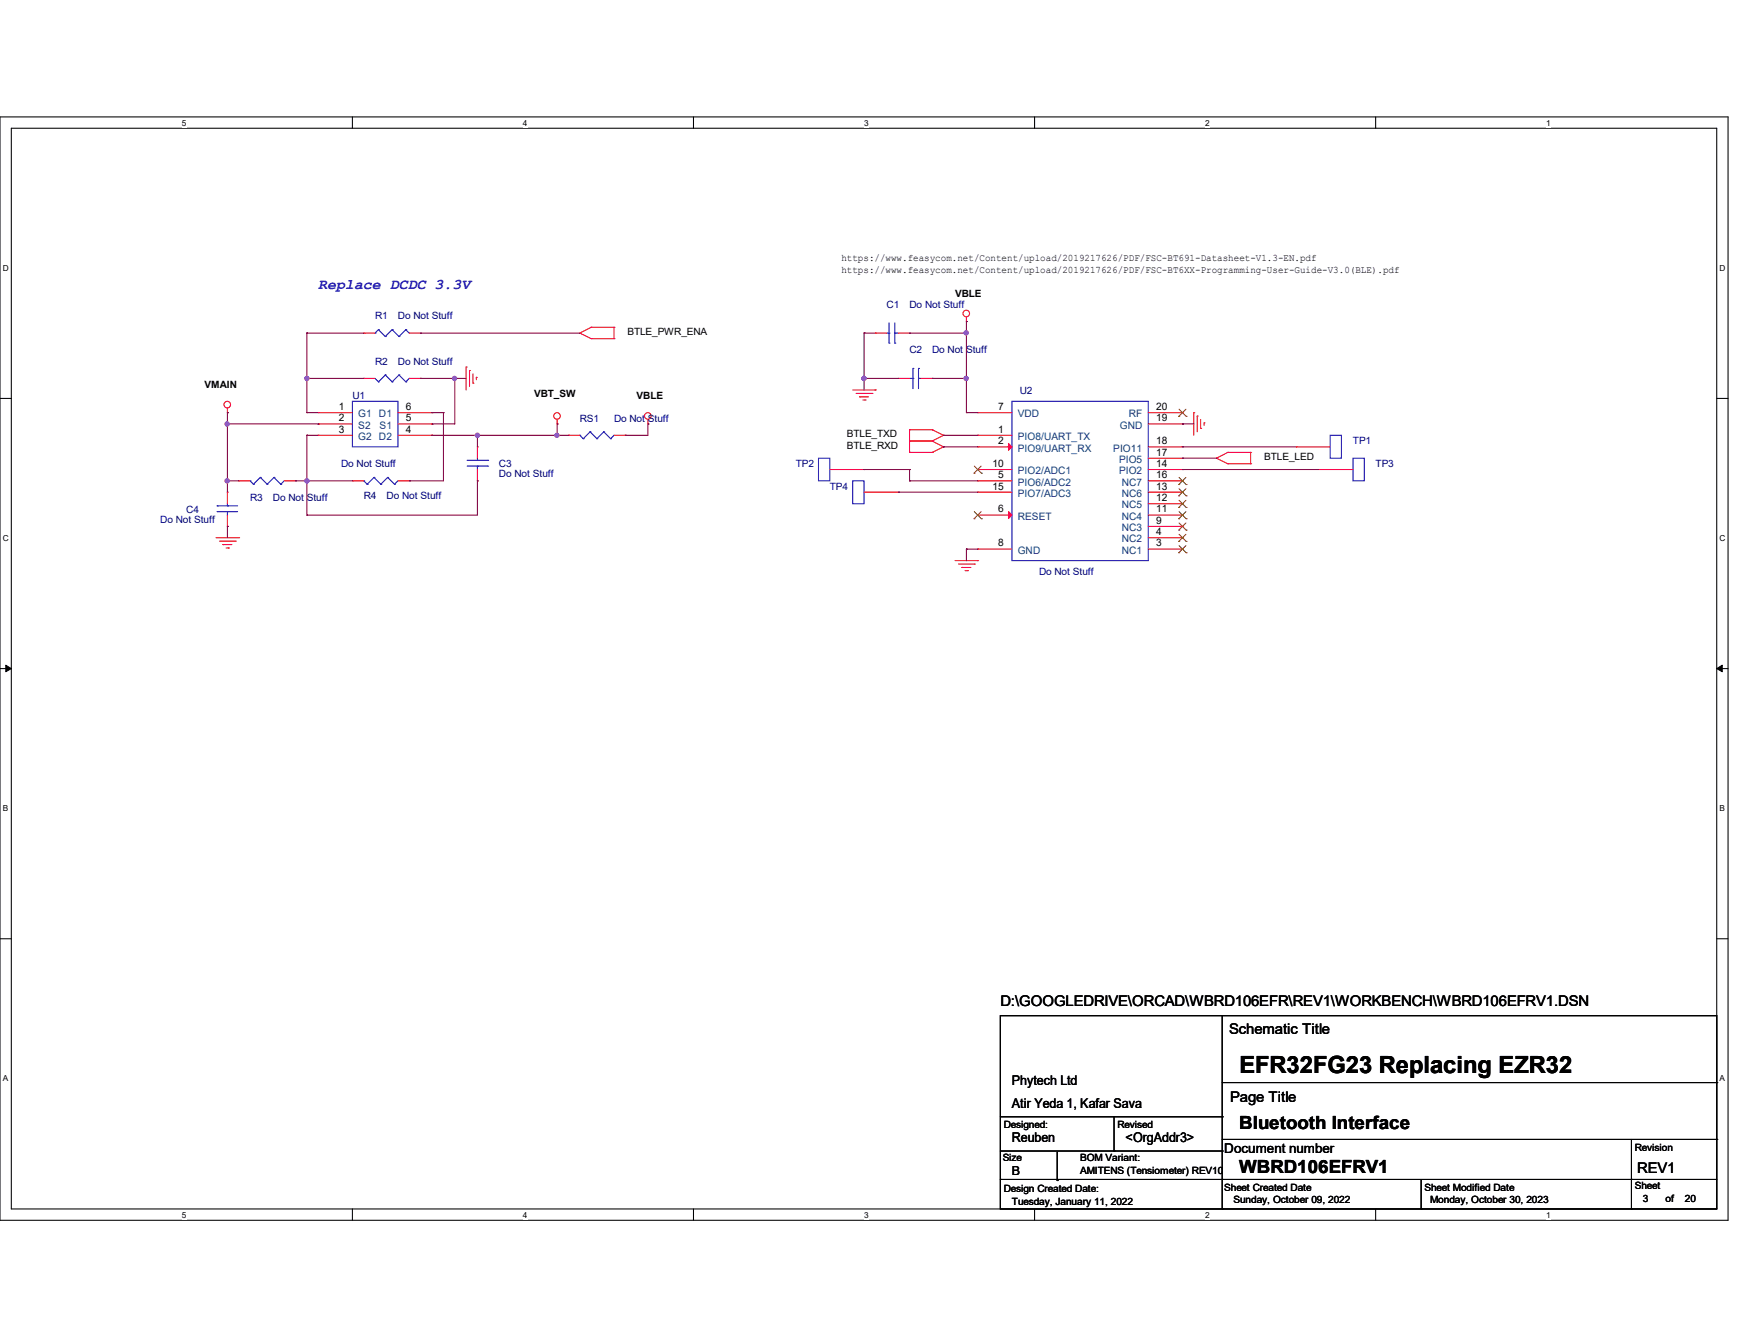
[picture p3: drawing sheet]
<svg xmlns="http://www.w3.org/2000/svg" width="279mm" height="216mm" viewBox="0 0 279 216" stroke-linecap="round" stroke-linejoin="round" font-family="sans-serif">
<path d="M0 18.8h278v177.4h-278zM1.8 20.6h274.3v173.8h-274.3z" fill="none" stroke="#000" stroke-width=".17"/>
<g fill="#fff">
<path d="M29.3 19h.7v1.5h-.7z"/>
<path d="M29.3 194.6h.7v1.4h-.7z"/>
</g>
<path d="M56.7 18.8v1.8M56.7 194.4v1.8" fill="none" stroke="#000" stroke-width=".17"/>
<g fill="#fff">
<path d="M84.1 19h.7v1.5h-.7z"/>
<path d="M84.1 194.6h.7v1.4h-.7z"/>
</g>
<path d="M111.5 18.8v1.8M111.5 194.4v1.8" fill="none" stroke="#000" stroke-width=".17"/>
<g fill="#fff">
<path d="M139 19h.7v1.5h-.7z"/>
<path d="M139 194.6h.7v1.4h-.7z"/>
</g>
<path d="M166.4 18.8v1.8M166.4 194.4v1.8" fill="none" stroke="#000" stroke-width=".17"/>
<g fill="#fff">
<path d="M193.8 19h.8v1.5h-.8z"/>
<path d="M193.8 194.6h.8v1.4h-.8z"/>
</g>
<path d="M221.3 18.8v1.8M221.3 194.4v1.8" fill="none" stroke="#000" stroke-width=".17"/>
<g fill="#fff">
<path d="M248.7 19h.7v1.5h-.7z"/>
<path d="M248.7 194.6h.7v1.4h-.7z"/>
<path d="M.5 42.3h.9v1.5h-.9z"/>
<path d="M276.6 42.3h.9v1.5h-.9z"/>
<path d="M.5 85.8h.9v1.4h-.9z"/>
<path d="M276.6 85.8h.9v1.4h-.9z"/>
</g>
<path d="M0 64.1h1.8M276.1 64.1h1.9" fill="none" stroke="#000" stroke-width=".17"/>
<g fill="#fff">
<path d="M.5 129.2h.8v1.5h-.8z"/>
<path d="M276.6 129.2h.9v1.5h-.9z"/>
</g>
<path d="M0 107.5h1.8M276.1 107.5h1.9" fill="none" stroke="#000" stroke-width=".17"/>
<path d="M.9 106.9l.9 .6-.9 .5zM276.1 107.5l.9-.6v1.1z" fill="#000" stroke="#000" stroke-width=".16"/>
<g fill="#fff">
<path d="M.5 172.6h.8v1.5h-.8z"/>
<path d="M276.6 172.6h.9v1.5h-.9z"/>
</g>
<g fill="none" stroke="#000" stroke-width=".17">
<path d="M0 150.9h1.8M276.1 150.9h1.9M160.9 163.3h115.2v31.1h-115.2zM160.9 179.5h35.7M179.2 179.5v5.5M196.6 179.5h.1M196.6 174h79.5M196.6 163.3v31.1M276.1 174h.1M160.9 189.6h.1M160.9 189.6h115.2M160.9 185h35.7"/>
<path d="M170.1 189.8h.1M170.1 185.2v4.6M179.2 185h.1M196.6 189.6h.1M196.6 194.4h.1M196.6 185h.1M196.6 183.2h79.5M228.6 194.4h.1M228.6 189.6v4.8M262.4 189.6h.1M262.4 194.4h.1M262.4 183.2v11.2"/>
<path d="M276.1 183.2h.1"/>
</g>
<g fill="none" stroke="#f00" stroke-width=".17">
<path d="M58.5 53.6h.1M58.5 53.6h1.8M65.8 53.6h1.8M67.6 53.6h.1M75 59h.1M75 59v3.7M75.5 59.6h.1M75.5 59.6v2.5M93.3 53.6h.1M93.3 53.6l1.8 .8M95.1 54.4h.1M95.1 52.6h.1"/>
<path d="M95.1 54.4h3.7M95.1 52.6h3.7M95.1 52.6l-1.8 1M98.8 54.4h.1M98.8 52.6h.1M98.8 52.6v1.8M140.8 53.6h.1M140.8 53.6h1.8M144.5 53.6h1.8M146.3 53.6h.1M155.4 51.7h.1M155.4 51v.7"/>
<path d="M36.6 66.3h.1M36.6 79.1h.1M36.6 65.6v.7M36.6 79.1v1.9M38.4 77.3h.1M38.4 77.3h1.8M45.7 77.3h1.8M47.5 77.3h.1M51.2 66.3h.1M51.2 68.2h.1M51.2 70h.1M51.2 66.3h5.5"/>
<path d="M51.2 68.2h5.5M51.2 70h5.5M56.7 77.3h.1M56.7 77.3h1.8M58.5 60.8h.1M58.5 60.8h1.8M64 77.3h1.8M64 66.3h5.5M64 68.2h5.5M64 70h5.5M65.8 77.3h.1M65.8 60.8h1.8"/>
<path d="M67.6 60.8h.1M69.5 70h.1M69.5 68.2h.1M69.5 66.3h.1M76.1 61.6h.1M76.1 60.1v1.5M76.6 60.7h.1M76.6 60.7v.3M76.8 71.8h.1M76.8 77.3h.1M76.8 71.8v1.9M76.8 75.5v1.8"/>
<path d="M89.6 68.2h.1M89.6 67.4v.8M91.4 70h.1M91.4 70h1.9M98.8 70h1.8M100.6 70h.1M104.2 68.2h.1M104.2 67.4v.8M133.5 75.5h5.5M137.2 62.7h3.6M137.7 63.2h2.6M138.3 63.8h.1"/>
<path d="M138.3 63.8h1.4M138.8 64.3h.3M139 75.5h.1M139 79.1h5.5M139.1 64.3h.1M140.3 63.2h.1M140.8 62.7h.1M144.5 79.1h.1M144.5 60.8h.1M144.5 60.8h1.8M146.3 70.9h.1M146.3 69.1h.1"/>
<path d="M146.3 72.7h.1M146.3 70.9h3.6M146.3 69.1v3.6M146.3 69.1h3.6M146.3 72.7h3.6M148.1 60.8h1.8M149.9 70.9h.1M149.9 69.1h.1M149.9 72.7h.1M149.9 60.8h.1M149.9 69.1l1.9 .9M149.9 70.9l1.9 .9"/>
<path d="M151.8 70h.1M151.8 71.8h.1M151.8 70l-1.9 .9M151.8 71.8l-1.9 .9M157.3 70h.1M157.3 71.8h.1M157.3 77.3h.1M157.3 66.3h.1M157.3 75.5h.1M157.3 79.1h.1M157.3 77.3h5.5M157.3 79.1h5.5"/>
<path d="M157.3 71.8h5.5M157.3 75.5h5.5M157.3 66.3h5.5M157.3 70h5.5M184.7 77.3h5.5M184.7 79.1h5.5M184.7 71.8h5.5M184.7 75.5h5.5M184.7 66.3h5.5M184.7 68.2h5.5M184.7 73.7h5.5M190.2 79.1h.1"/>
<path d="M190.2 75.5h.1M190.2 77.3h.1M190.2 73.7h.1M190.2 71.8h.1M190.2 68.2h.1M190.2 66.3h.1M192 66.3h.1M192 66.3v3.7M192.6 66.9h.1M192.6 66.9v2.5M193.1 68.9h.1M193.1 67.4v1.5"/>
<path d="M193.7 68h.1M193.7 68v.4M195.7 73.7h.1M195.7 73.7l1.8 .8M197.5 74.5h.1M197.5 72.7h.1M197.5 72.7h3.7M197.5 74.5h3.7M197.5 72.7l-1.8 1M201.2 74.5h.1M201.2 72.7h.1M201.2 72.7v1.8"/>
<path d="M208.5 71.8h.1M208.5 71.8h5.5M212.1 75.5h.1M212.1 75.5h5.5M34.8 86.4h3.6M35.3 87h2.5M35.9 87.5h.1M35.9 87.5h1.4M36.4 88.1h.3M36.6 84.6h.1M36.6 82.8v1.8M36.7 88.1h.1"/>
<path d="M37.8 87h.1M38.4 86.4h.1M153.6 90.1h3.7M154.2 90.7h2.5M154.7 91.2h.1M154.7 91.2h1.5M155.2 91.7h.4M155.6 91.7h.1M156.7 90.7h.1M157.3 90.1h.1M157.3 82.8h.1M157.3 88.3h.1"/>
<path d="M157.3 88.3h5.5M157.3 82.8h5.5M184.7 86.4h5.5M184.7 88.3h5.5M184.7 82.8h5.5M184.7 84.6h5.5M184.7 81h5.5M190.2 88.3h.1M190.2 86.4h.1M190.2 84.6h.1M190.2 82.8h.1M190.2 81h.1"/>
<circle cx="155.4" cy="50.4" r=".53"/>
<circle cx="36.6" cy="65" r=".53"/>
<circle cx="89.6" cy="66.9" r=".53"/>
<circle cx="104.2" cy="66.9" r=".53"/>
</g>
<g fill="none" stroke="#00f" stroke-width=".17">
<path d="M60.3 53.6h.1M60.9 53h.1M60.9 53l1.1 1.1M60.9 53l-.6 .6M62 54.1h.1M63.1 53h.1M63.1 53l1.1 1.1M63.1 53l-1.1 1.1M64.2 54.1h.1M65.3 53h.1M65.3 53l.5 .6M65.3 53l-1.1 1.1"/>
<path d="M142.6 53.6h.4M143 53.6h.1M143 55.2h.1M143 51.9v3.3M143.9 55.2h.1M143.9 53.6h.1M143.9 53.6h.6M143.9 51.9v3.3M146.9 59.2h.1M146.9 59.2v3.3M147.7 59.2h.1M147.7 59.2v3.3"/>
<path d="M40.2 77.3h.1M40.2 77.3l.6 .6M40.8 77.9h.1M41.9 76.8h.1M41.9 76.8l1.1 1.1M41.9 76.8l-1.1 1.1M43 77.9h.1M44.1 76.8h.1M44.1 76.8l1.1 1.1M44.1 76.8l-1.1 1.1M45.2 77.9h.1M45.7 77.3l-.5 .6"/>
<path d="M56.7 64.5h7.3v7.3h-7.3zM58.5 77.3h.1M58.5 77.3l.6 .6M59.1 77.9h.1M60.2 76.8h.1M60.2 76.8l1.1 1.1M60.2 76.8l-1.1 1.1M60.3 60.8l.6 .6M60.9 61.4h.1M61.3 77.9h.1M62 60.3h.1M62 60.3l-1.1 1.1"/>
<path d="M62 60.3l1.1 1.1M62.4 76.8h.1M62.4 76.8l1.1 1.1M62.4 76.8l-1.1 1.1M63.1 61.4h.1M63.5 77.9h.1M64 77.3l-.5 .6M64.2 60.3h.1M64.2 60.3l-1.1 1.1M64.2 60.3l1.1 1.1M65.3 61.4h.1M65.8 60.8h.1"/>
<path d="M65.8 60.8l-.5 .6M75.1 74.9h3.3M75.1 74h3.3M76.8 74h.1M76.8 74.9h.1M76.8 73.7v.3M76.8 74.9v.6M78.4 74.9h.1M78.4 74h.1M93.3 70h.1M93.3 70l.5 .5M93.8 70.5h.1"/>
<path d="M94.9 69.4h.1M94.9 69.4l1.1 1.1M94.9 69.4l-1.1 1.1M96 70.5h.1M97.1 69.4h.1M97.1 69.4l1.1 1.1M97.1 69.4l-1.1 1.1M98.2 70.5h.1M98.8 70l-.6 .5M131.7 73.7h1.8v3.6h-1.8zM137.2 77.3h1.8v3.7h-1.8zM146.3 60.8h.6"/>
<path d="M146.9 60.8h.1M147.7 60.8h.1M147.7 60.8h.4M162.8 64.5h21.9v25.6h-21.9zM214 70h1.8v3.7h-1.8zM217.6 73.7h1.9v3.6h-1.9zM34.9 82.3h.1M34.9 81.3h.1M34.9 82.3h3.3M34.9 81.3h3.3M36.6 81.3h.1M36.6 82.3h.1"/>
<path d="M36.6 81v.3M36.6 82.3v.5"/>
</g>
<g fill="#f00" stroke="#f00" stroke-width=".17">
<path d="M162.2 71.3l.6 .5-.6 .6z"/>
<path d="M162.2 82.3l.6 .5-.6 .6z"/>
</g>
<g fill="none" stroke="#804000" stroke-width=".16">
<path d="M156.7 76.1h.1M156.7 74.9l1.2 1.2M157.8 74.9l-1.1 1.2M157.9 76.1h.1M189.6 79.7h.1M189.6 77.9h.1M189.6 66.9h.1M189.7 78.6l1.1 1.1M189.7 76.8l1.1 1.1M189.7 65.8l1.1 1.1M190.8 78.6l-1.2 1.1M190.8 76.8l-1.2 1.1"/>
<path d="M190.8 65.8l-1.2 1.1M190.8 79.7h.1M190.8 77.9h.1M190.8 66.9h.1M156.7 83.4h.1M156.7 82.3l1.2 1.1M157.8 82.3l-1.1 1.1M157.9 83.4h.1M189.6 88.9h.1M189.6 87h.1M189.6 85.2h.1M189.6 83.4h.1"/>
<path d="M189.6 81.6h.1M189.7 87.7l1.1 1.2M189.7 85.9l1.1 1.1M189.7 84.1l1.1 1.1M189.7 82.3l1.1 1.1M189.7 80.4l1.1 1.2M190.8 87.7l-1.2 1.2M190.8 85.9l-1.2 1.1M190.8 84.1l-1.2 1.1M190.8 82.3l-1.2 1.1M190.8 80.4l-1.2 1.2M190.8 88.9h.1"/>
<path d="M190.8 87h.1M190.8 85.2h.1M190.8 83.4h.1M190.8 81.6h.1"/>
</g>
<g fill="none" stroke="#800040" stroke-width=".17">
<path d="M49.4 53.6h.1M49.4 53.6h9.1M49.4 53.6v12.7M67.6 53.6h.1M67.6 53.6h25.7M139 53.6h.1M139 53.6h1.8M139 53.6v9.1M146.3 53.6h.1M146.3 53.6h9.1M155.4 51.7h.1M155.4 53.6h.1"/>
<path d="M155.4 51.7v14.6M36.6 66.3h.1M36.6 68.2h.1M36.6 77.3h.1M36.6 68.2h14.6M36.6 66.3v12.8M36.6 77.3h1.8M47.5 77.3h.1M47.5 77.3h9.2M49.4 60.8h.1M49.4 66.3h.1M49.4 70h.1"/>
<path d="M49.4 77.3h.1M49.4 70h1.8M49.4 66.3h1.8M49.4 60.8h9.1M49.4 70v12.8M51.2 68.2h.1M65.8 77.3h.1M67.6 60.8h.1M67.6 60.8h7.4M69.5 66.3h.1M69.5 68.2h.1M69.5 70h.1"/>
<path d="M69.5 70h21.9M69.5 66.3h1.8M71.3 66.3h.1M71.3 66.3v11h-5.5M73.2 60.8h.1M73.2 60.8v7.4h-3.7M76.8 70h.1M76.8 77.3h.1M76.8 70v1.8M76.8 77.3v5.5h-27.4M89.6 68.2h.1M89.6 70h.1"/>
<path d="M89.6 68.2v1.8M100.6 70h.1M104.2 68.2h.1M104.2 68.2v1.8h-3.6M139 60.8h.1M139 75.5h.1M139 60.8h5.5M139 75.5h7.3M144.5 79.1h.1M144.5 79.1h12.8M146.3 77.3h.1M146.3 75.5h.1"/>
<path d="M146.3 77.3h11M146.3 75.5v1.8M149.9 60.8h.1M149.9 60.8h5.5M151.8 70h.1M151.8 71.8h.1M151.8 70h5.5M151.8 71.8h5.5M155.4 66.3h.1M155.4 60.8h.1M155.4 66.3h1.9M190.2 68.2h.1"/>
<path d="M190.2 73.7h.1M190.2 71.8h.1M190.2 75.5h.1M190.2 71.8h18.3M190.2 68.2h1.8M190.2 73.7h5.5M190.2 75.5h21.9M36.6 84.6h.1M36.6 84.6v1.8M49.4 82.8h.1M155.4 88.3h.1M155.4 88.3v1.8"/>
<path d="M155.4 88.3h1.9"/>
</g>
<g fill="#f0f" stroke="#f0f" stroke-width=".17">
<circle cx="155.4" cy="53.5" r=".34"/>
<circle cx="155.4" cy="60.8" r=".34"/>
<circle cx="139" cy="60.8" r=".35"/>
<circle cx="49.4" cy="60.8" r=".34"/>
<circle cx="73.1" cy="60.8" r=".34"/>
<circle cx="36.5" cy="68.2" r=".34"/>
<circle cx="36.5" cy="77.3" r=".34"/>
<circle cx="76.8" cy="70" r=".34"/>
<circle cx="89.6" cy="70" r=".34"/>
<circle cx="49.4" cy="77.3" r=".34"/>
</g>
<text font-size="3.8" x="199.3" y="172.5">EFR32FG23 Replacing EZR32</text>
<g font-size="2.9">
<text x="199.3" y="181.5">Bluetooth Interface</text>
<text x="199.3" y="188.6">WBRD106EFRV1</text>
</g>
<text font-size="2.4" fill="#00f" x="51.2" y="46.4">Replace DCDC 3.3V</text>
<g font-size="2.4">
<text x="160.9" y="161.8">D:\GOOGLEDRIVE\ORCAD\WBRD106EFR\REV1\WORKBENCH\WBRD106EFRV1.DSN</text>
<text x="197.7" y="166.2">Schematic Title</text>
<text x="197.9" y="177.2">Page Title</text>
<text x="263.4" y="188.5">REV1</text>
</g>
<g font-size="2.2">
<text x="162.8" y="178.1">Atir Yeda 1, Kafar Sava</text>
<text x="162.8" y="174.4">Phytech Ltd</text>
<text x="162.8" y="183.6">Reuben</text>
<text x="181.1" y="183.6">&lt;OrgAddr3&gt;</text>
<text x="196.9" y="185.4">Document number</text>
</g>
<text font-size="2" x="162.8" y="188.8">B</text>
<g font-size="1.7">
<text x="54.5" y="65.9">1</text>
<text x="65.3" y="65.9">6</text>
<text x="160.6" y="65.9">7</text>
<text x="186" y="65.9">20</text>
<text x="54.5" y="67.7">2</text>
<text x="54.5" y="69.6">3</text>
<text x="65.3" y="69.6">4</text>
<text x="65.3" y="67.7">5</text>
<text x="160.6" y="69.6">1</text>
<text x="160.6" y="71.4">2</text>
<text x="186" y="71.4">18</text>
<text x="186" y="67.7">19</text>
<text x="159.6" y="75.1">10</text>
<text x="160.6" y="76.9">5</text>
<text x="186" y="75.1">14</text>
<text x="186" y="76.9">16</text>
<text x="186" y="73.2">17</text>
<text x="159.6" y="78.7">15</text>
<text x="160.6" y="82.4">6</text>
<text x="186" y="82.4">11</text>
<text x="186" y="80.6">12</text>
<text x="186" y="78.7">13</text>
<text x="160.6" y="87.8">8</text>
<text x="186" y="87.8">3</text>
<text x="186" y="86">4</text>
<text x="186" y="84.2">9</text>
</g>
<g font-size="1.7" fill="#004080">
<text x="57.6" y="67.1">G1</text>
<text x="57.6" y="68.9">S2</text>
<text x="57.6" y="70.7">G2</text>
<text x="61" y="70.7">D2</text>
<text x="61" y="67.1">D1</text>
<text x="61" y="68.9">S1</text>
<text x="163.7" y="70.7">PIO8/UART_TX</text>
<text x="163.7" y="67.1">VDD</text>
<text x="180.1" y="68.9">GND</text>
<text x="181.6" y="67.1">RF</text>
<text x="163.7" y="72.6">PIO9/UART_RX</text>
<text x="163.7" y="76.2">PIO2/ADC1</text>
<text x="179.1" y="72.6">PIO11</text>
<text x="180" y="76.2">PIO2</text>
<text x="180" y="74.4">PIO5</text>
<text x="163.7" y="78.1">PIO6/ADC2</text>
<text x="163.7" y="83.6">RESET</text>
<text x="163.7" y="79.9">PIO7/ADC3</text>
<text x="180.5" y="83.6">NC4</text>
<text x="180.5" y="81.7">NC5</text>
<text x="180.5" y="79.9">NC6</text>
<text x="180.5" y="78.1">NC7</text>
<text x="163.7" y="89">GND</text>
<text x="180.5" y="89">NC1</text>
<text x="180.5" y="87.2">NC2</text>
<text x="180.5" y="85.4">NC3</text>
</g>
<g font-size="1.6">
<text x="135.3" y="42">https://www.feasycom.net/Content/upload/2019217626/PDF/FSC-BT691-Datasheet-V1.3-EN.pdf</text>
<text x="135.3" y="43.8">https://www.feasycom.net/Content/upload/2019217626/PDF/FSC-BT6XX-Programming-User-Guide-V3.0(BLE).pdf</text>
<text x="153.6" y="47.8">VBLE</text>
<text x="100.9" y="53.9">BTLE_PWR_ENA</text>
<text x="32.9" y="62.4">VMAIN</text>
<text x="85.9" y="63.8">VBT_SW</text>
<text x="102.4" y="64.2">VBLE</text>
<text x="136.2" y="70.3">BTLE_TXD</text>
<text x="136.2" y="72.2">BTLE_RXD</text>
<text x="203.4" y="74">BTLE_LED</text>
<text x="161.5" y="181.4">Designed:</text>
<text x="179.7" y="181.4">Revised</text>
<text x="263" y="185">Revision</text>
<text x="161.3" y="186.7">Size</text>
<text x="161.5" y="191.6">Design Created Date:</text>
<text x="173.7" y="186.7">BOM Variant:</text>
<text x="173.7" y="188.7">AMITENS (Tensiometer) REV10</text>
<text x="196.9" y="191.4">Sheet Created Date</text>
<text x="229.1" y="191.4">Sheet Modified Date</text>
<text x="263" y="191.2">Sheet</text>
<text x="162.8" y="193.8">Tuesday, January 11, 2022</text>
<text x="198.4" y="193.4">Sunday, October 09, 2022</text>
<text x="230" y="193.4">Monday, October 30, 2023</text>
<text x="264.2" y="193.3">3</text>
<text x="267.9" y="193.3">of</text>
<text x="271" y="193.3">20</text>
</g>
<g font-size="1.6" fill="#000080">
<text x="60.3" y="51.3">R1</text>
<text x="64" y="51.3">Do Not Stuff</text>
<text x="142.6" y="49.5">C1</text>
<text x="146.3" y="49.5">Do Not Stuff</text>
<text x="60.3" y="58.6">R2</text>
<text x="64" y="58.6">Do Not Stuff</text>
<text x="146.3" y="56.8">C2</text>
<text x="149.9" y="56.8">Do Not Stuff</text>
<text x="56.7" y="64.1">U1</text>
<text x="164" y="63.4">U2</text>
<text x="93.3" y="67.8">RS1</text>
<text x="98.8" y="67.8">Do Not Stuff</text>
<text x="217.6" y="71.4">TP1</text>
<text x="54.9" y="75.1">Do Not Stuff</text>
<text x="80.3" y="75.1">C3</text>
<text x="80.3" y="76.8">Do Not Stuff</text>
<text x="128" y="75.1">TP2</text>
<text x="221.3" y="75.1">TP3</text>
<text x="30" y="82.4">C4</text>
<text x="40.2" y="80.6">R3</text>
<text x="43.9" y="80.6">Do Not Stuff</text>
<text x="58.5" y="80.2">R4</text>
<text x="62.2" y="80.2">Do Not Stuff</text>
<text x="133.5" y="78.7">TP4</text>
<text x="25.8" y="84">Do Not Stuff</text>
<text x="167.1" y="92.5">Do Not Stuff</text>
</g>
<g font-size="1.3">
<text x="29.3" y="20.2">5</text>
<text x="84.1" y="20.2">4</text>
<text x="139" y="20.2">3</text>
<text x="193.8" y="20.2">2</text>
<text x="248.7" y="20.2">1</text>
<text x=".5" y="43.5">D</text>
<text x="276.6" y="43.5">D</text>
<text x=".5" y="87">C</text>
<text x="276.6" y="87">C</text>
<text x=".5" y="130.4">B</text>
<text x="276.6" y="130.4">B</text>
<text x=".5" y="173.8">A</text>
<text x="276.6" y="173.8">A</text>
<text x="29.3" y="195.7">5</text>
<text x="84.1" y="195.7">4</text>
<text x="139" y="195.7">3</text>
<text x="193.8" y="195.7">2</text>
<text x="248.7" y="195.7">1</text>
</g>
</svg>
